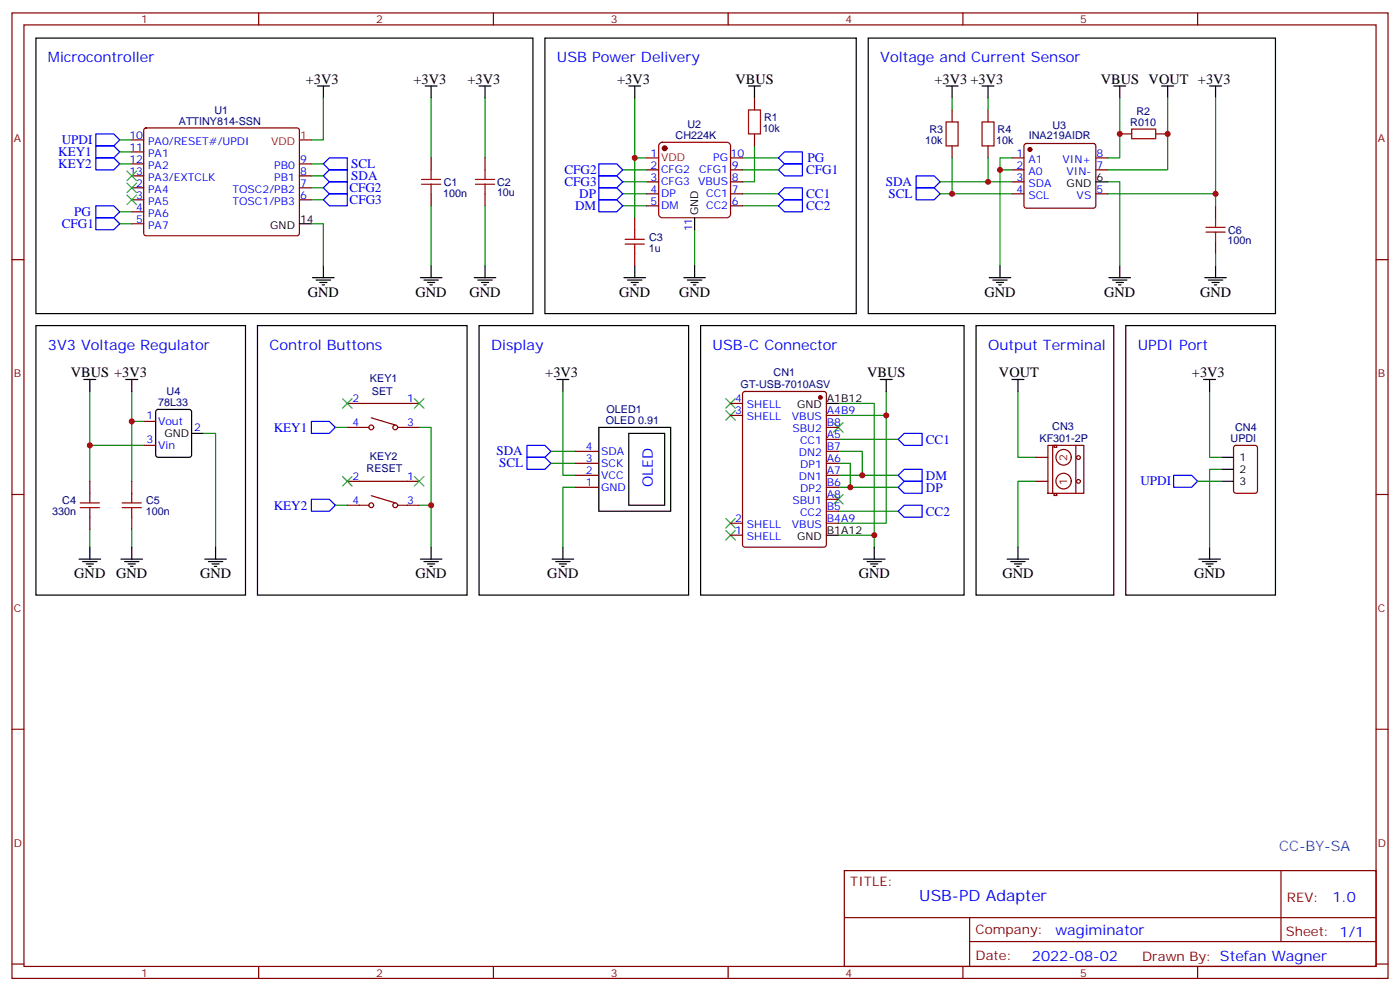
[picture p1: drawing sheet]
<svg xmlns="http://www.w3.org/2000/svg" width="412mm" height="292mm" viewBox="0 0 412 292" stroke-linecap="round" stroke-linejoin="round" font-family="sans-serif">
<g fill="none" stroke="#870000" stroke-width=".35">
<path d="M3.5 3.8h405.4v284.3h-405.4zM7.1 7.3h398.2v277.3h-398.2zM76.2 3.8v3.5M145.3 3.8v3.5M214.5 3.8v3.5M283.6 3.8v3.5M352.8 3.8v3.5M42.6 37.9l.4-.2h44.5l.5 .2 .2 .5-.1 30.6-.6 .4h-44.7l-.5-.7v-30.3zM222.2 28.9v3.5M222.2 39.4v3.6M280.5 32.4v3.5M291 32.4v3.5"/>
<path d="M329.8 39.4h3.6M340.4 39.4h3.6M38.8 55.3h3.5M38.8 58.8h3.5M38.8 51.8h3.5M38.8 48.3h3.5M38.8 41.2h3.5M38.8 44.7h3.5M88.2 55.3h3.5M88.2 58.8h3.5M88.2 51.8h3.5M88.2 48.3h3.5"/>
<path d="M127 46.5v3.5M127 57.1v3.5M142.9 46.5v3.5M142.9 57.1v3.5M190.5 50h3.5M190.5 53.6h3.5M190.5 57.1h3.5M215.2 50h3.5M215.2 53.6h3.5M215.2 57.1h3.5M215.2 46.5h3.5M280.5 43v3.5"/>
<path d="M291 43v3.5M298.1 50h3.5M298.1 53.6h3.5M298.1 57.1h3.5M298.1 46.5h3.5M301.9 42.5l.4-.2h19.8l.5 .2 .2 .5v17.6l-.2 .5-.5 .2h-19.8l-.5-.2-.2-.5v-17.6zM322.8 50h3.5M322.8 57.1h3.5M322.8 46.5h3.5M3.5 76.5h3.6M38.8 62.4h3.5M38.8 65.9h3.5"/>
<path d="M187 64.1v3.6M187 74.7v3.5M190.5 60.6h3.5M215.2 60.6h3.5M358.1 60.6v3.5M358.1 71.2v3.5M405.3 76.5h3.6M102.3 118.8h21.2M215.2 118.8h3.5M219 115.5l.4-.2h23.3l.7 .4v44.7l-.4 .7h-23.6l-.6-.4-.1-44.7zM42.3 124.1h3.6M42.3 131.2h3.6"/>
<path d="M102.3 125.9h6.4M109.4 123l7 2.2M117.1 125.9h6.4M169.3 140h7.1M169.3 136.5h7.1M169.3 132.9h7.1M215.2 122.3h3.5M243.4 122.3h3.5M243.4 140h3.5M243.4 136.5h3.5M243.4 132.9h3.5M243.4 129.4h3.5"/>
<path d="M243.4 125.9h3.5M308.7 131.2h10.6v14.1h-10.6zM310.1 131.2v14.1M310.5 131.2h.8v.5h-.8zM316.9 131.1v14.2M363.6 131.4l.5-.2h5.6l.7 .4v13l-.4 .6-5.9 .1-.7-.5v-12.9zM3.5 145.6h3.6M26.5 141.7v3.6M26.5 152.3v3.6M38.8 141.7v3.6M38.8 152.3v3.6M102.3 148.8h6.4"/>
<path d="M102.3 141.7h21.2M109.4 146l7 2.1M117.1 148.8h6.4M169.3 143.5h7.1M215.2 154.1h3.5M215.2 157.6h3.5M243.4 154.1h3.5M243.4 150.6h3.5M243.4 147h3.5M243.4 143.5h3.5M310.5 145.4h.8v.5h-.8zM405.3 145.6h3.6"/>
<path d="M3.5 214.8h3.6M405.3 214.8h3.6M248.7 256.4h156.6v28.2h-156.6zM377.3 256.4v20.9M248.7 270.2h156.5M285.6 277.3h119.6M285.6 270.2v14.2M3.5 283.9h3.6M76.2 284.6v3.5M145.3 284.6v3.5M214.5 284.6v3.5M283.6 284.6v3.5"/>
<path d="M352.8 284.6v3.5M405.3 283.9h3.6"/>
<circle cx="109.4" cy="125.9" r=".71"/>
<circle cx="116.4" cy="125.9" r=".71"/>
<circle cx="313.3" cy="134.7" r="2.28"/>
<circle cx="317.7" cy="134.8" r=".56"/>
<circle cx="109.4" cy="148.8" r=".71"/>
<circle cx="116.4" cy="148.8" r=".71"/>
<circle cx="313.3" cy="141.7" r="2.28"/>
<circle cx="317.7" cy="141.8" r=".56"/>
</g>
<g fill="none" stroke="#00f" stroke-width=".35">
<path d="M28.2 39.4h5.3l1.8 1.8-1.8 1.8h-5.3zM28.2 43h5.3l1.8 1.7-1.8 1.8h-5.3zM28.2 46.5h5.3l1.8 1.8-1.8 1.7h-5.3zM95.2 48.3l1.8-1.8h5.3v3.5h-5.3zM95.2 51.8l1.8-1.8h5.3v3.6h-5.3zM95.2 58.8l1.8-1.7h5.3v3.5h-5.3zM97 53.6h5.3v3.5h-5.3l-1.8-1.8zM176.4 58.8h5.3l1.7 1.8-1.7 1.8h-5.3zM176.4 55.3h5.3l1.7 1.8-1.7 1.7h-5.3zM176.4 48.3h5.3l1.7 1.7-1.7 1.8h-5.3zM176.4 51.8h5.3l1.7 1.8-1.7 1.7h-5.3zM229.3 46.5l1.8-1.8h5.3v3.6h-5.3z"/>
<path d="M229.3 57.1l1.8-1.8h5.3v3.5h-5.3zM229.3 50l1.8-1.7h5.3v3.5h-5.3zM269.9 51.8h5.3l1.7 1.8-1.7 1.7h-5.3zM269.9 55.3h5.3l1.7 1.8-1.7 1.7h-5.3zM28.2 64.1h5.3l1.8 1.8-1.8 1.8h-5.3zM28.2 60.6h5.3l1.8 1.8-1.8 1.7h-5.3zM229.3 60.6l1.8-1.8h5.3v3.6h-5.3zM91.7 124.1h5.3l1.8 1.8-1.8 1.7h-5.3zM155.2 131.2h5.3l1.8 1.7-1.8 1.8h-5.3zM155.2 134.7h5.3l1.8 1.8-1.8 1.7h-5.3zM264.6 129.4l1.7-1.8h5.3v3.6h-5.3zM266.3 138.2h5.3v3.5h-5.3l-1.7-1.7z"/>
<path d="M345.7 140h5.3l1.8 1.7-1.8 1.8h-5.3zM91.7 147h5.3l1.8 1.8-1.8 1.8h-5.3zM264.6 150.6l1.7-1.8h5.3v3.5h-5.3zM264.6 143.5l1.7-1.8h5.3v3.6h-5.3z"/>
</g>
<g fill="none" stroke="#000" stroke-width=".35">
<path d="M10.6 11.2h146.4v81.2h-146.4zM160.5 11.2h91.7v81.2h-91.7zM255.8 11.2h119.9v81.2h-119.9zM93.5 25.3h3.5M95.2 25.3v3.6M125.2 25.3h3.6M127 25.3v3.6M141.1 25.3h3.5M142.9 25.3v3.6M185.2 25.3h3.5M187 25.3v3.6M220.5 25.3h3.5"/>
<path d="M222.2 25.3v3.6M278.7 25.3h3.5M280.5 25.3v3.6M289.3 25.3h3.5M291 25.3v3.6M328.1 25.3h3.5M329.8 25.3v3.6M342.2 25.3h3.5M344 25.3v3.6M356.3 25.3h3.5M358.1 25.3v3.6M322.8 53.6h3.5"/>
<path d="M88.2 65.9h3.5M95.2 78.2v3.6M127 78.2v3.6M142.9 78.2v3.6M187 78.2v3.6M204.6 64.1v3.6M204.6 78.2v3.6M294.6 78.2v3.6M329.8 78.2v3.6M358.1 78.2v3.6M10.6 95.9h61.7v79.4h-61.7zM75.8 95.9h61.8v79.4h-61.8z"/>
<path d="M92.1 81.8h6.3M93.1 82.5h4.3M94.2 83.2h2.1M94.9 83.9h.7M123.8 81.8h6.4M124.9 82.5h4.2M125.9 83.2h2.2M126.6 83.9h.8M139.7 81.8h6.3M140.8 82.5h4.2M141.1 95.9h61.7v79.4h-61.7zM141.8 83.2h2.1"/>
<path d="M142.5 83.9h.7M183.8 81.8h6.3M184.9 82.5h4.2M185.9 83.2h2.1M186.6 83.9h.7M201.4 81.8h6.4M202.5 82.5h4.2M203.6 83.2h2.1M204.3 83.9h.7M206.4 95.9h77.6v79.4h-77.6zM287.5 95.9h40.6v79.4h-40.6zM291.4 81.8h6.3"/>
<path d="M292.5 82.5h4.2M293.5 83.2h2.1M294.2 83.9h.7M326.7 81.8h6.3M327.7 82.5h4.3M328.8 83.2h2.1M329.5 83.9h.7M331.6 95.9h44.1v79.4h-44.1zM354.9 81.8h6.3M356 82.5h4.2M357 83.2h2.1M357.7 83.9h.7"/>
<path d="M24.7 111.8h3.5M26.5 111.8v3.5M37 111.8h3.6M38.8 111.8v3.5M164 111.8h3.6M165.8 111.8v3.5M243.4 118.8h3.5M259.3 111.8h3.5M261.1 111.8v3.5M298.1 111.8h3.5M299.9 111.8v3.5M354.5 111.8h3.6"/>
<path d="M356.3 111.8v3.5M46.1 120.8l.5-.2h9.1l.5 .2 .2 .5v12.7l-.2 .5-.5 .2h-9.1l-.5-.2-.2-.5v-12.7zM56.4 127.6h3.6M176.4 125.9h21.2v24.7h-21.2zM185.2 127.6h10.6v21.2h-10.6zM359.8 134.7h3.6M359.8 138.2h3.6M243.4 157.6h3.5M359.8 141.7h3.6M23.3 164.7h6.3M24.3 165.4h4.3M25.4 166.1h2.1"/>
<path d="M26.1 166.8h.7M26.5 161.1v3.6M35.6 164.7h6.4M36.7 165.4h4.2M37.7 166.1h2.2M38.5 166.8h.7M38.8 161.1v3.6M60.3 164.7h6.4M61.4 165.4h4.2M62.4 166.1h2.2M63.1 166.8h.8M63.5 161.1v3.6"/>
<path d="M123.8 164.7h6.4M124.9 165.4h4.2M125.9 166.1h2.2M126.6 166.8h.8M127 161.1v3.6M162.6 164.7h6.4M163.7 165.4h4.2M164.7 166.1h2.2M165.5 166.8h.7M165.8 161.1v3.6M254.4 164.7h6.3M255.4 165.4h4.2"/>
<path d="M256.5 166.1h2.1M257.2 166.8h.7M257.5 161.1v3.6M296.7 164.7h6.3M297.7 165.4h4.3M298.8 166.1h2.1M299.5 166.8h.7M299.9 161.1v3.6M353.1 164.7h6.4M354.2 165.4h4.2M355.2 166.1h2.2M356 166.8h.7"/>
<path d="M356.3 161.1v3.6"/>
</g>
<g fill="none" stroke="#008700" stroke-width=".35">
<path d="M95.2 28.9v12.3h-3.5M127 28.9v17.6M142.9 28.9v17.6M187 28.9v17.6h3.5M280.5 28.9v3.5M291 28.9v3.5M329.8 28.9v17.6h-3.5M344 28.9v21.1h-17.7M358.1 28.9v28.2h-31.8M35.3 41.2h3.5M35.3 48.3h3.5M35.3 44.7h3.5"/>
<path d="M91.7 48.3h3.5M91.7 51.8h3.5M91.7 55.3h3.5M91.7 58.8h3.5M183.4 57.1h7.1M183.4 50h7.1M183.4 53.6h7.1M187 46.5v17.6M218.7 46.5h10.6M218.7 57.1h10.6M218.7 50h10.6M222.2 43v10.6h-3.5"/>
<path d="M276.9 57.1h21.2M276.9 53.6h21.2M280.5 46.5v10.6M291 46.5v7.1M294.6 50h3.5M298.1 46.5h-3.5v31.7M326.3 53.6h3.5v24.6M358.1 57.1v3.5M35.3 62.4h3.5M35.3 65.9h3.5M91.7 65.9h3.5v12.3M127 60.6v17.6"/>
<path d="M142.9 60.6v17.6M183.4 60.6h7.1M204.6 67.7v10.5M218.7 60.6h10.6M358.1 74.7v3.5M26.5 115.3v15.9h15.8M38.8 115.3v8.8h3.5M165.8 115.3v24.7h3.5M246.9 118.8h10.6v42.3M261.1 115.3v38.8h-14.2M299.9 115.3v19.4h5.3M356.3 115.3v19.4h3.5"/>
<path d="M26.5 131.2v10.5M38.8 124.1v17.6M60 127.6h3.5v33.5M98.8 125.9h3.5M123.5 125.9h3.5v22.9M162.3 136.5h7M162.3 132.9h7M246.9 136.5h3.6v7M246.9 132.9h7.1v7.1M246.9 129.4h17.7M246.9 140h17.7M246.9 122.3h14.2"/>
<path d="M359.8 138.2h-3.5v22.9M26.5 155.9v5.2M38.8 155.9v5.2M98.8 148.8h3.5M123.5 148.8h3.5v12.3M169.3 143.5h-3.5v17.6M246.9 143.5h17.7M246.9 150.6h17.7M246.9 157.6h10.6M305.2 141.7h-5.3v19.4M352.8 141.7h7"/>
</g>
<g fill="none" stroke="#a10000" stroke-width=".35">
<path d="M220.5 32.4h3.5v7h-3.5zM278.7 35.9h3.5v7.1h-3.5zM289.3 35.9h3.5v7.1h-3.5zM333.4 38h7v2.9h-7zM124.2 54.3h5.6M124.2 52.8h5.6M127 50v2.8M127 54.3v2.8M140.1 54.3h5.6M140.1 52.8h5.6M142.9 50v2.8M142.9 54.3v2.8"/>
<path d="M184.1 71.9h5.7M184.1 70.5h5.7M187 67.7v2.8M187 71.9v2.8M355.2 68.4h5.7M355.2 67h5.7M358.1 64.1v2.9M358.1 68.4v2.8M23.6 149.5h5.7M23.6 148.1h5.7M26.5 145.3v2.8M26.5 149.5v2.8"/>
<path d="M36 149.5h5.6M36 148.1h5.6M38.8 145.3v2.8M38.8 149.5v2.8"/>
</g>
<path d="M88.2 41.2h3.5M190.5 46.5h3.5" fill="none" stroke="#f00" stroke-width=".35"/>
<path d="M194.3 42.3l.8-.4h19l.9 .4 .2 .7v20.1l-.2 .6-.9 .4h-19l-.6-.2-.5-.8v-20.1z" fill="none" stroke="#900" stroke-width=".35"/>
<circle cx="195.8" cy="43.7" r=".71" fill="#900" stroke="#900" stroke-width=".35"/>
<g fill="none" stroke="#3c3" stroke-width=".35">
<path d="M37.4 50.4l2.8 2.8M37.4 53.9l2.8 2.8M37.4 57.4l2.8 2.9M40.2 50.4l-2.8 2.8M40.2 53.9l-2.8 2.8M40.2 57.4l-2.8 2.9M100.9 117.4l2.8 2.8M103.7 117.4l-2.8 2.8M122.1 117.4l2.8 2.8M124.9 117.4l-2.8 2.8M213.8 117.4l2.8 2.8M216.6 117.4l-2.8 2.8"/>
<path d="M213.8 120.9l2.8 2.9M216.6 120.9l-2.8 2.9M245.5 124.5l2.9 2.8M248.4 124.5l-2.9 2.8M100.9 140.3l2.8 2.9M103.7 140.3l-2.8 2.9M122.1 140.3l2.8 2.9M124.9 140.3l-2.8 2.9M213.8 156.2l2.8 2.8M213.8 152.7l2.8 2.8M216.6 156.2l-2.8 2.8M216.6 152.7l-2.8 2.8"/>
<path d="M245.5 145.6l2.9 2.8M248.4 145.6l-2.9 2.8"/>
</g>
<g fill="#870000" stroke="#870000" stroke-width=".35">
<circle cx="241.7" cy="117.1" r=".53"/>
<circle cx="303.4" cy="44" r=".53"/>
</g>
<path d="M305.2 134.7h3.5M305.2 141.7h3.5" fill="none" stroke="#800000" stroke-width=".35"/>
<g fill="#c00">
<circle cx="187" cy="46.5" r=".88"/>
<circle cx="26.5" cy="131.2" r=".88"/>
<circle cx="38.8" cy="124.1" r=".88"/>
<circle cx="250.5" cy="143.5" r=".88"/>
<circle cx="254" cy="140" r=".88"/>
<circle cx="257.5" cy="157.6" r=".88"/>
<circle cx="261.1" cy="122.3" r=".88"/>
<circle cx="329.8" cy="39.4" r=".88"/>
<circle cx="344" cy="39.4" r=".88"/>
<circle cx="358.1" cy="57.1" r=".88"/>
<circle cx="294.6" cy="50" r=".88"/>
<circle cx="291" cy="53.6" r=".88"/>
<circle cx="280.5" cy="57.1" r=".88"/>
<circle cx="127" cy="148.8" r=".88"/>
</g>
<text font-size="4.6" fill="#00f" x="270.8" y="265.4">USB-PD Adapter</text>
<g font-size="4.2" fill="#00f">
<text x="14.1" y="18.3">Microcontroller</text>
<text x="164" y="18.3">USB Power Delivery</text>
<text x="259.3" y="18.3">Voltage and Current Sensor</text>
<text x="14.1" y="102.9">3V3 Voltage Regulator</text>
<text x="79.4" y="102.9">Control Buttons</text>
<text x="144.6" y="102.9">Display</text>
<text x="209.9" y="102.9">USB-C Connector</text>
<text x="291" y="102.9">Output Terminal</text>
<text x="335.1" y="102.9">UPDI Port</text>
<text x="192.3" y="143.5" transform="rotate(-90 192.3 143.5)">OLED</text>
<text x="392.5" y="265.7">1.0</text>
<text x="310.9" y="275.2">wagiminator</text>
<text x="304" y="283">2022-08-02</text>
</g>
<g font-size="4.2">
<text x="90.1" y="24.6">+3V3</text>
<text x="121.8" y="24.6">+3V3</text>
<text x="137.7" y="24.6">+3V3</text>
<text x="181.8" y="24.6">+3V3</text>
<text x="216.7" y="24.7">VBUS</text>
<text x="275.3" y="24.6">+3V3 +3V3</text>
<text x="324.2" y="24.7">VBUS VOUT +3V3</text>
<text x="90.7" y="87.4">GND</text>
<text x="122.4" y="87.4">GND</text>
<text x="138.3" y="87.4">GND</text>
<text x="182.4" y="87.4">GND</text>
<text x="200" y="87.4">GND</text>
<text x="290" y="87.4">GND</text>
<text x="325.3" y="87.4">GND</text>
<text x="353.5" y="87.4">GND</text>
<text x="20.9" y="111.1">VBUS +3V3</text>
<text x="160.6" y="111.1">+3V3</text>
<text x="255.5" y="111.1">VBUS</text>
<text x="294.3" y="111.1">VOUT</text>
<text x="351.1" y="111.1">+3V3</text>
<text x="21.9" y="170.3">GND</text>
<text x="34.2" y="170.3">GND</text>
<text x="58.9" y="170.3">GND</text>
<text x="122.4" y="170.3">GND</text>
<text x="161.2" y="170.3">GND</text>
<text x="252.9" y="170.3">GND</text>
<text x="295.3" y="170.3">GND</text>
<text x="351.7" y="170.3">GND</text>
</g>
<text font-size="4.2" fill="#0099b0" x="376.8" y="250.8">CC-BY-SA</text>
<g font-size="3.9" fill="#00f">
<text x="17.1" y="46">KEY1</text>
<text x="18.2" y="42.4">UPDI</text>
<text x="237.8" y="47.8">PG</text>
<text x="17.1" y="49.5">KEY2</text>
<text x="103.4" y="49.5">SCL</text>
<text x="103.5" y="53.1">SDA</text>
<text x="166.3" y="51.3">CFG2</text>
<text x="237.5" y="51.3">CFG1</text>
<text x="102.9" y="56.7">CFG2</text>
<text x="166.3" y="54.8">CFG3</text>
<text x="170.6" y="58.4">DP</text>
<text x="237.5" y="58.4">CC1</text>
<text x="260.9" y="54.7">SDA</text>
<text x="261.7" y="58.3">SCL</text>
<text x="21.9" y="63.6">PG</text>
<text x="103" y="60.2">CFG3</text>
<text x="169.4" y="61.9">DM</text>
<text x="237.5" y="61.9">CC2</text>
<text x="18.2" y="67.2">CFG1</text>
<text x="80.6" y="127.1">KEY1</text>
<text x="272.7" y="130.7">CC1</text>
<text x="146.3" y="134.1">SDA</text>
<text x="147" y="137.7">SCL</text>
<text x="272.7" y="141.3">DM</text>
<text x="335.9" y="142.9">UPDI</text>
<text x="272.7" y="144.8">DP</text>
<text x="80.6" y="150.1">KEY2</text>
<text x="272.7" y="151.9">CC2</text>
</g>
<g font-size="3.9" fill="#800">
<text x="250.5" y="261">TITLE:</text>
<text x="379.1" y="265.7">REV:</text>
<text x="287.4" y="275.2">Company:</text>
<text x="378.7" y="275.8">Sheet: 1/1</text>
<text x="287.4" y="282.9">Date:</text>
<text x="336.4" y="282.9">Drawn By: Stefan Wagner</text>
</g>
<g font-size="3.2" fill="#800">
<text x="41.6" y="6.8">1</text>
<text x="110.8" y="6.8">2</text>
<text x="179.9" y="6.8">3</text>
<text x="249.1" y="6.8">4</text>
<text x="318.2" y="6.8">5</text>
<text x="4.1" y="41.9">A</text>
<text x="405.9" y="41.9">A</text>
<text x="4.1" y="111.1">B</text>
<text x="405.9" y="111.1">B</text>
<text x="314.3" y="135.6" transform="rotate(-90 314.3 135.6)">2</text>
<text x="314.3" y="142.7" transform="rotate(-90 314.3 142.7)">1</text>
<text x="4.1" y="180.2">C</text>
<text x="405.9" y="180.2">C</text>
<text x="4.1" y="249.3">D</text>
<text x="405.9" y="249.3">D</text>
<text x="41.6" y="287.6">1</text>
<text x="110.8" y="287.6">2</text>
<text x="179.9" y="287.6">3</text>
<text x="249.1" y="287.6">4</text>
<text x="318.2" y="287.6">5</text>
</g>
<g font-size="3.2" fill="#000080">
<text x="63.2" y="33.4">U1</text>
<text x="225.1" y="35.6">R1</text>
<text x="334.7" y="33.8">R2</text>
<text x="52.7" y="36.7">ATTINY814-SSN</text>
<text x="199" y="41">CH224K</text>
<text x="202.5" y="37.6">U2</text>
<text x="224.7" y="38.8">10k</text>
<text x="273.8" y="39.2">R3</text>
<text x="293.9" y="39.1">R4</text>
<text x="303.1" y="40.9">INA219AIDR</text>
<text x="310" y="38">U3</text>
<text x="333" y="37">R010</text>
<text x="272.5" y="42.3">10k</text>
<text x="293.5" y="42.3">10k</text>
<text x="130.5" y="57.9">100n</text>
<text x="130.7" y="54.7">C1</text>
<text x="146.4" y="57.9">10u</text>
<text x="146.4" y="54.7">C2</text>
<text x="191.2" y="71">C3</text>
<text x="361.6" y="72">100n</text>
<text x="361.8" y="68.8">C6</text>
<text x="191.1" y="74.1">1u</text>
<text x="109" y="112.5">KEY1</text>
<text x="227.9" y="110.8">CN1</text>
<text x="46.6" y="119.6">78L33</text>
<text x="49.1" y="116.3">U4</text>
<text x="109.5" y="116.4">SET</text>
<text x="218.2" y="114.3">GT-USB-7010ASV</text>
<text x="178.5" y="124.8">OLED 0.91</text>
<text x="178.7" y="121.6">OLED1</text>
<text x="306.2" y="130.2">KF301-2P</text>
<text x="310" y="126.7">CN3</text>
<text x="362.5" y="130.1">UPDI</text>
<text x="363.8" y="127">CN4</text>
<text x="109" y="135.4">KEY2</text>
<text x="108" y="139">RESET</text>
<text x="18.4" y="148.5">C4</text>
<text x="43" y="148.6">C5</text>
<text x="15.4" y="151.7">330n</text>
<text x="43" y="151.7">100n</text>
</g>
<g font-size="3.2" fill="#00f">
<text x="38.1" y="40.9">10</text>
<text x="38.1" y="44.4">11</text>
<text x="38.1" y="47.9">12</text>
<text x="43.6" y="42.6">PA0/RESET#/UPDI</text>
<text x="43.6" y="46.1">PA1</text>
<text x="88.4" y="47.9">9</text>
<text x="191.7" y="46.1">1</text>
<text x="210.1" y="47.6">PG</text>
<text x="215.2" y="46.1">10</text>
<text x="299.4" y="46.1">1</text>
<text x="302.9" y="47.9">A1</text>
<text x="313" y="47.9">VIN+</text>
<text x="323" y="46.1">8</text>
<text x="38.1" y="51.4">13</text>
<text x="43.6" y="49.7">PA2</text>
<text x="43.6" y="53.2">PA3/EXTCLK</text>
<text x="80.8" y="53.2">PB1</text>
<text x="80.8" y="49.7">PB0</text>
<text x="88.4" y="51.4">8</text>
<text x="191.7" y="49.7">2</text>
<text x="191.7" y="53.2">3</text>
<text x="194.7" y="51.1">CFG2</text>
<text x="206" y="51.1">CFG1</text>
<text x="215.5" y="53.2">8</text>
<text x="215.5" y="49.7">9</text>
<text x="299.4" y="49.7">2</text>
<text x="299.4" y="53.2">3</text>
<text x="302.9" y="51.4">A0</text>
<text x="314.2" y="51.4">VIN-</text>
<text x="323" y="49.7">7</text>
<text x="40.1" y="55">2</text>
<text x="40.1" y="58.5">3</text>
<text x="43.6" y="56.7">PA4</text>
<text x="68.5" y="56.7">TOSC2/PB2</text>
<text x="88.4" y="58.5">6</text>
<text x="88.4" y="55">7</text>
<text x="191.7" y="56.7">4</text>
<text x="194.7" y="54.6">CFG3</text>
<text x="194.7" y="58.1">DP</text>
<text x="205.7" y="54.6">VBUS</text>
<text x="208" y="58.1">CC1</text>
<text x="215.5" y="56.7">7</text>
<text x="299.4" y="56.7">4</text>
<text x="302.9" y="55">SDA</text>
<text x="302.9" y="58.5">SCL</text>
<text x="317.2" y="58.5">VS</text>
<text x="323" y="56.7">5</text>
<text x="40.1" y="62">4</text>
<text x="40.1" y="65.5">5</text>
<text x="43.6" y="60.3">PA5</text>
<text x="43.6" y="63.8">PA6</text>
<text x="68.5" y="60.3">TOSC1/PB3</text>
<text x="191.7" y="60.3">5</text>
<text x="194.7" y="61.7">DM</text>
<text x="208" y="61.7">CC2</text>
<text x="215.5" y="60.3">6</text>
<text x="43.6" y="67.3">PA7</text>
<text x="203.9" y="68.2" transform="rotate(-90 203.9 68.2)">11</text>
<text x="103.8" y="118.5">2</text>
<text x="119.9" y="118.5">1</text>
<text x="216.5" y="118.5">4</text>
<text x="43.1" y="123.4">1</text>
<text x="46.6" y="125.2">Vout</text>
<text x="103.8" y="125.5">4</text>
<text x="119.9" y="125.5">3</text>
<text x="216.5" y="122">3</text>
<text x="220" y="120.2">SHELL</text>
<text x="220" y="123.8">SHELL</text>
<text x="233.3" y="123.8">VBUS</text>
<text x="243.6" y="125.5">B8</text>
<text x="243.6" y="122">A4B9</text>
<text x="43.1" y="130.5">3</text>
<text x="57.1" y="126.9">2</text>
<text x="233.4" y="127.3">SBU2</text>
<text x="235.7" y="130.8">CC1</text>
<text x="243.6" y="129">A5</text>
<text x="46.6" y="132.2">Vin</text>
<text x="172.6" y="136.1">3</text>
<text x="172.6" y="132.6">4</text>
<text x="177.1" y="137.5">SCK</text>
<text x="177.1" y="134">SDA</text>
<text x="235.3" y="134.3">DN2</text>
<text x="235.7" y="137.9">DP1</text>
<text x="243.6" y="136.1">A6</text>
<text x="243.6" y="132.6">B7</text>
<text x="103.8" y="141.4">2</text>
<text x="119.9" y="141.4">1</text>
<text x="172.6" y="143.2">1</text>
<text x="172.6" y="139.6">2</text>
<text x="177.1" y="141">VCC</text>
<text x="235.3" y="141.4">DN1</text>
<text x="243.6" y="143.2">B6</text>
<text x="243.6" y="139.6">A7</text>
<text x="103.8" y="148.4">4</text>
<text x="119.9" y="148.4">3</text>
<text x="177.1" y="144.6">GND</text>
<text x="233.4" y="148.4">SBU1</text>
<text x="235.7" y="144.9">DP2</text>
<text x="243.6" y="146.7">A8</text>
<text x="216.5" y="153.7">2</text>
<text x="220" y="155.5">SHELL</text>
<text x="233.3" y="155.5">VBUS</text>
<text x="235.7" y="152">CC2</text>
<text x="243.6" y="153.7">B4A9</text>
<text x="243.6" y="150.2">B5</text>
<text x="216.5" y="157.3">1</text>
<text x="220" y="159">SHELL</text>
</g>
<g font-size="3.2" fill="#f00">
<text x="88.4" y="40.9">1</text>
<text x="79.8" y="42.6">VDD</text>
<text x="194.7" y="47.6">VDD</text>
</g>
<g font-size="3.2">
<text x="323" y="53.2">6</text>
<text x="314.2" y="55">GND</text>
<text x="88.4" y="65.5">14</text>
<text x="205.7" y="63.4" transform="rotate(-90 205.7 63.4)">GND</text>
<text x="79.6" y="67.3">GND</text>
<text x="243.6" y="118.5">A1B12</text>
<text x="234.8" y="120.2">GND</text>
<text x="48.5" y="128.7">GND</text>
<text x="365.1" y="135.7">1</text>
<text x="365.1" y="142.8">3</text>
<text x="365.1" y="139.3">2</text>
<text x="234.8" y="159">GND</text>
<text x="243.6" y="157.3">B1A12</text>
</g>
</svg>
